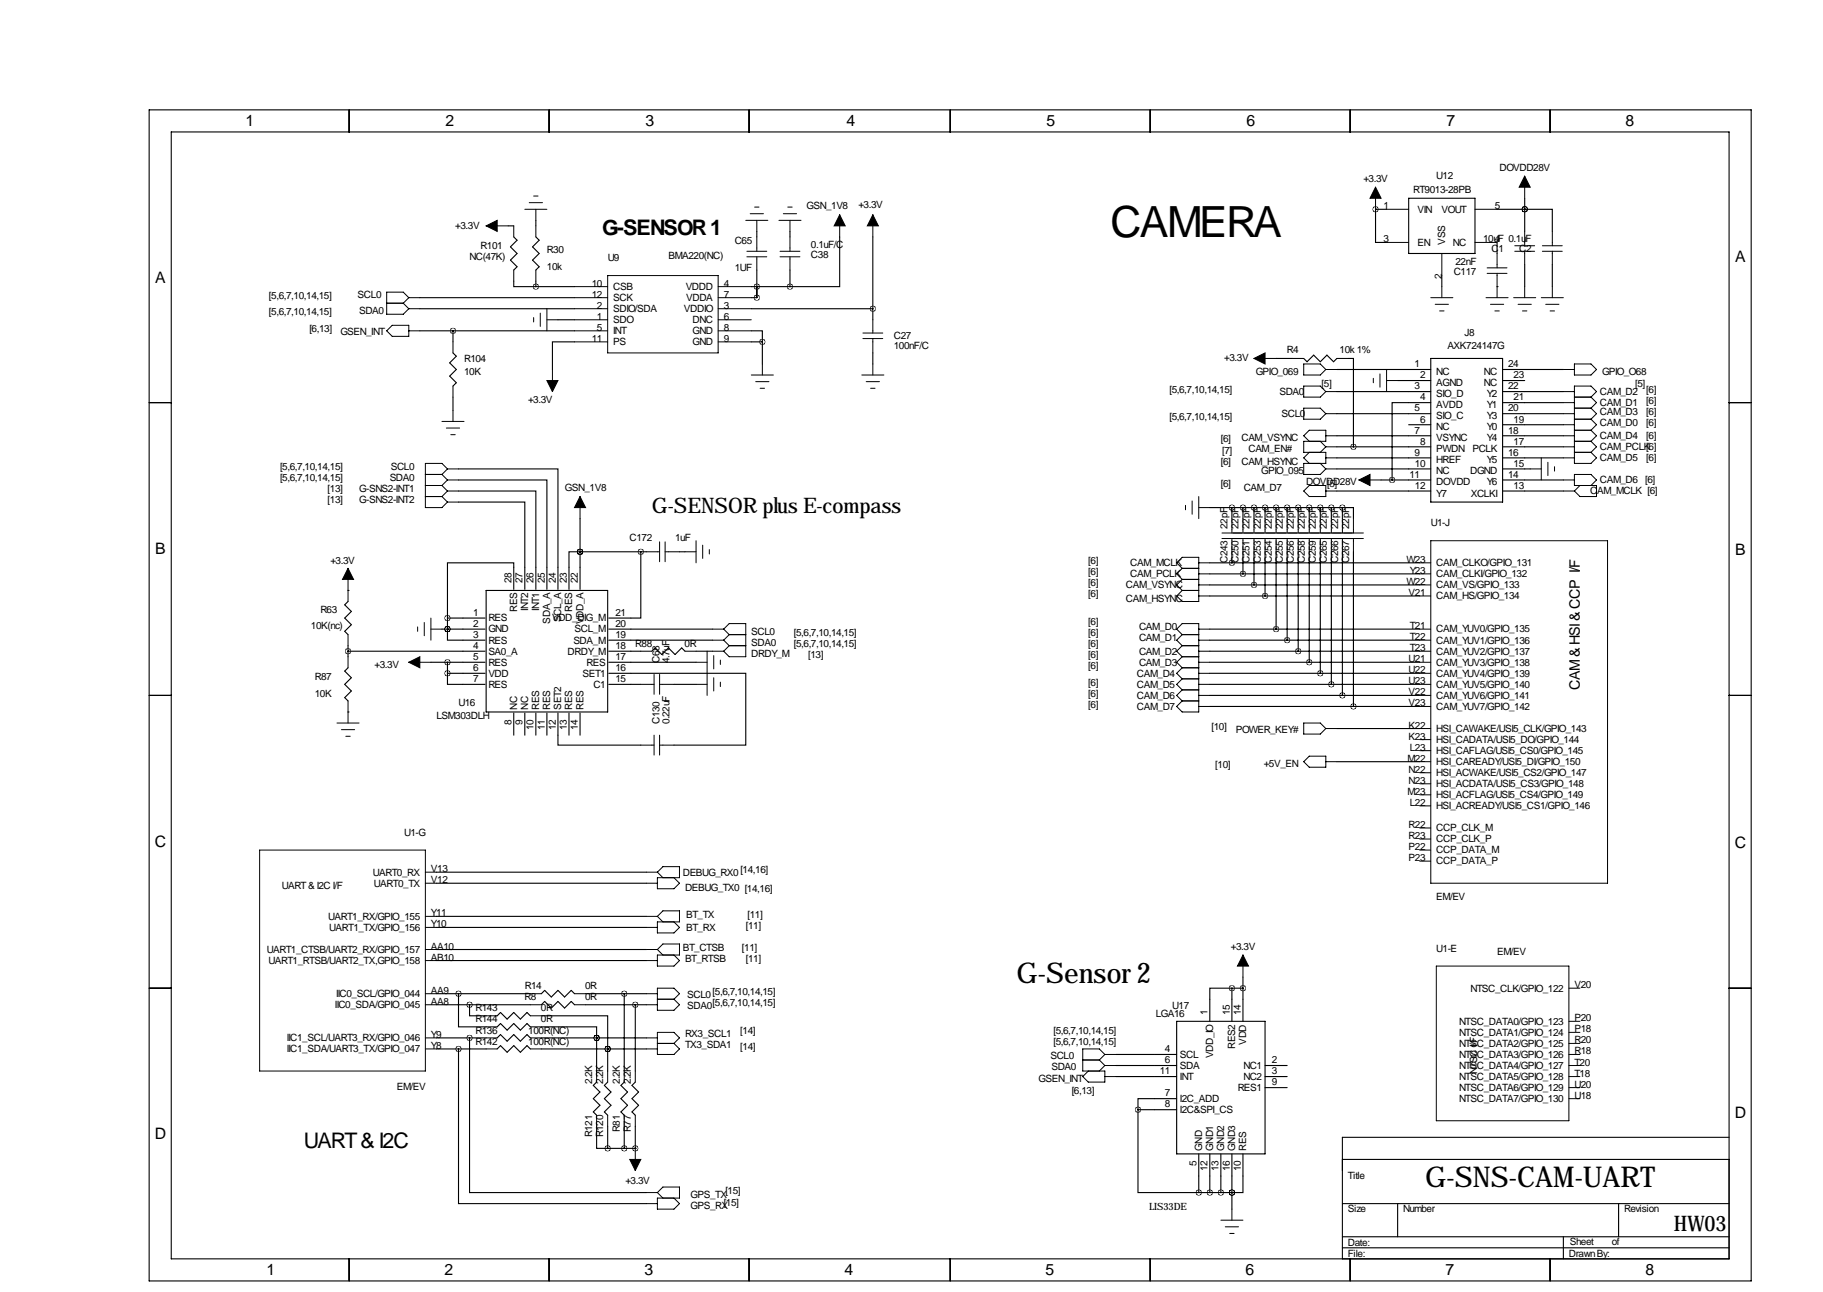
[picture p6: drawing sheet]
<svg xmlns="http://www.w3.org/2000/svg" width="419mm" height="297mm" viewBox="0 0 419 297" stroke-linecap="round" stroke-linejoin="round" font-family="sans-serif">
<g fill="none" stroke="#000" stroke-width=".25">
<path d="M34.3 25.3h368.3v269.2h-368.3zM39.4 30.3h358.1v259.1h-358.1zM80.3 25.3v5M126.2 25.3v5M172.2 25.3v5M218.4 25.3v5M264.4 25.3v5M310.4 25.3v5M356.4 25.3v5M116.8 51.9h1.3M118.1 54.5l.8 .7-1.6 1.6 1.6 1.5-1.6 1.5 1.6 1.5-.8 .8M123.2 54.5l.8 .7-1.6 1.6 1.6 1.5-1.6 1.5 1.6 1.5-.8 .8"/>
<path d="M123.2 50.7v1.2M174 53.2v1.3M181.6 53.2v1.3M193 54.5v11.4h-11.4M200.7 54.5v19M316.2 48.1h.1M316.2 48.1v7.6h2.6M316.2 48.1h2.6M323.8 45.6h15.3v12.7h-15.3zM344.2 48.1h6.3M344.2 55.7v2.6M350.5 48.1h.1"/>
<path d="M350.5 48.1h6.4v5.1M350.5 45.6v7.6M96.5 71h35.6M96.5 68.4h35.6M96.5 76.1h35.6M104.1 76.1v2.5M118.1 64.6v1.3h5.1M123.2 64.6v1.3M123.2 65.9h8.9M128.3 73.5h3.8M132.1 78.6h-5.1v6.3M172.7 76.1h2.6v2.5"/>
<path d="M172.7 78.6h2.6M172.7 71h28M172.7 65.9h8.9M174 62.1v6.3h-1.3M175.3 78.6v5.1M181.6 62.1v3.8M331.5 63.4v2.5M344.2 65.9h.1M350.5 60.8v5.1M356.9 60.8v5.1M34.3 92.6h5.1M104.1 81.1l.8 .8-1.5 1.5 1.5 1.5-1.5 1.6 1.5 1.5-.8 .8"/>
<path d="M104.1 91.3v3M200.7 81.1v2.6M293.4 82.4h3.8M299.7 82.4l.8 .8 1.5-1.6 1.5 1.6 1.6-1.6 1.5 1.6 .7-.8M307.3 84.9h21.6M307.3 90h21.6M307.3 95.1h21.6M309.9 82.4h1.2v20.3M321.3 87.5h7.6M323.8 97.6h5.1M328.9 92.6h-8.9v17.7M328.9 82.4h16.5v33h-16.5z"/>
<path d="M345.4 92.6h14M345.4 84.9h14M345.4 90h14M345.4 95.1h14M345.4 97.6h14M345.4 87.5h5.1M397.5 92.6h5.1M105.4 115.4h15.2v20.1M105.4 112.9h17.8v22.6M105.4 110.3h20.3v25.2M105.4 107.8h22.9v27.7M133.3 119.2v16.3"/>
<path d="M278.1 116.7h30.5M283.2 116.7v2.5M285.8 116.7v2.5M288.3 116.7v2.5M290.8 116.7v2.5M293.4 116.7v2.5M295.9 116.7v2.5M298.4 116.7v2.5M301 116.7v2.5M303.5 116.7v2.5M306.1 116.7v2.5M307.3 100.2h21.6"/>
<path d="M307.3 105.3h21.6M307.3 112.9h21.6M307.3 107.8h21.6M307.3 102.7h21.6M308.6 116.7h2.5v2.5M308.6 116.7v2.5M317.5 110.3h11.4M345.4 100.2h14M345.4 105.3h14M345.4 110.3h14M345.4 112.9h14M345.4 107.8h6.4"/>
<path d="M345.4 102.7h14M80 135.7h.1M80 138.3l-.8 .8 1.6 1.5-1.6 1.5 1.6 1.5-1.6 1.5 .8 .8M111.8 135.7h27.9v28h-27.9zM118.1 135.5v-6.1h-15.2v12.7M133.3 126.9h-2.5v8.6M133.3 126.9h.1M133.3 126.9h15.3M147.3 126.9v15.2h-7.3M156.2 126.9h1.3M278.1 131.9h48.3M278.1 134.5h48.3"/>
<path d="M278.1 137h48.3M278.1 129.4h48.3M283.2 126.9v2.5M285.8 126.9v5M288.3 126.9v7.6M290.8 126.9v10.1M293.4 126.9v17.7M295.9 126.9v20.3M298.4 126.9v22.8M301 126.9v25.4M303.5 126.9v27.9M306.1 126.9v30.4"/>
<path d="M308.6 126.9v33M311.1 126.9v35.5M34.3 159.9h5.1M80 149.7h31.5M80 153.5l-.8 .8 1.6 1.5-1.6 1.5 1.6 1.6-1.6 1.5 .8 .7M80 148.4v2.6M99.1 152.3h12.4M101.6 144.6h9.9M102.9 154.8v2.5h8.6M102.9 144.6v2.6h8.6M102.9 144.6h.1M102.9 142.1h8.6"/>
<path d="M102.9 154.8h8.6M102.9 142.1v2.5M102.9 152.3v2.5M140 154.8h31.4v16.5h-16.5M140 144.6h23.8M140 147.2h23.8M140 149.7h7.3M140 152.3h20M140 157.3h7.3M149.9 149.7l.7-.7 1.5 1.5 1.6-1.5 1.5 1.5 1.5-1.5 .8 .7M154.9 157.3h5.1M160 149.7h3.8"/>
<path d="M278.1 159.9h48.3M278.1 144.6h48.3M278.1 147.2h48.3M278.1 149.7h48.3M278.1 152.3h48.3M278.1 154.8h48.3M278.1 157.3h48.3M397.5 159.9h5.1M80 163.7h.1M118.1 163.9v5.1M120.6 163.9v5.1M123.2 163.9v5.1"/>
<path d="M125.7 163.9v5.1M128.3 163.9v7.4h19M130.8 163.9v5.1M133.3 163.9v5.1M278.1 162.4h48.3M307.3 175.1h19.1M307.3 167.5h19.1M100.3 200.5h48.3M100.3 203.1h48.3M100.3 213.2h48.3M100.3 210.7h48.3M100.3 218.3h48.3"/>
<path d="M34.3 227.2h5.1M100.3 231h21.6M100.3 228.5h21.6M100.3 220.8h48.3M100.3 238.6h11.5M105.4 228.5v7.6h6.4M107.9 231v2.5h3.9M107.9 238.6v35.6h40.7M114.3 238.6l.8-.7 1.5 1.5 1.5-1.5 1.5 1.5 1.6-1.5 .7 .7M114.3 233.5l.8-.7 1.5 1.5 1.5-1.5 1.5 1.5 1.6-1.5 .7 .7M114.3 236.1l.8-.8 1.5 1.5 1.5-1.5 1.5 1.5 1.6-1.5 .7 .8M124.5 236.1h12.7v2.5"/>
<path d="M124.5 233.5h15.2v7.7M124.5 231l.7-.8 1.5 1.6 1.6-1.6 1.5 1.6 1.5-1.6 .8 .8M124.5 228.5l.7-.8 1.5 1.5 1.6-1.5 1.5 1.5 1.5-1.5 .8 .8M124.5 238.6h24.1M134.6 231h14M134.6 228.5h14M137.2 238.6h.1M137.2 238.6v7.6M143.5 228.5v17.7M146 231v15.2M270.5 234.8h20.3v30.5h-20.3zM283.2 227.2h-5.1v7.6"/>
<path d="M283.2 227.2h2.6M283.2 227.2v7.6M285.8 224.6v10.2M397.5 227.2h5.1M100.3 241.2h11.5M105.4 241.2v35.5h43.2M114.3 241.2l.8-.8 1.5 1.5 1.5-1.5 1.5 1.5 1.6-1.5 .7 .8M124.5 241.2h15.2M137.2 258.9v5.1h2.5M137.2 248.8l-.8 .7 1.5 1.6-1.5 1.5 1.5 1.5-1.5 1.5 .8 .8M139.7 241.2h.1M139.7 241.2v5"/>
<path d="M139.7 258.9v5.1M139.7 248.8l-.8 .7 1.6 1.6-1.6 1.5 1.6 1.5-1.6 1.5 .8 .8M139.7 241.2h8.9M143.5 248.8l-.8 .7 1.6 1.6-1.6 1.5 1.6 1.5-1.6 1.5 .8 .8M143.5 258.9v5.1M146 248.8l-.7 .7 1.5 1.6-1.5 1.5 1.5 1.5-1.5 1.5 .7 .8M146 258.9v5.1M256.5 245h14M256.5 247.5h14M256.5 242.4h14M261.6 255.1v19.1h14M261.6 255.1h8.9"/>
<path d="M270.5 252.6h-8.9v2.5M290.8 245h5.1M290.8 247.5h5.1M290.8 250h5.1M139.7 264h6.3M146 264h.1M275.6 265.3v8.9M275.6 274.2h7.6M278.1 265.3v8.9M280.7 265.3v8.9M283.2 274.2h.1M283.2 265.3v12.7"/>
<path d="M285.8 265.3v8.9h-2.6M308.6 276.7h88.9M308.6 266.6h88.9M321.3 276.7v7.6M372.1 276.7v7.6M397.5 261.5h-88.9v27.9M80.3 289.4v5.1M126.2 289.4v5.1M172.2 289.4v5.1M218.4 289.4v5.1M264.4 289.4v5.1M308.6 284.3h88.9"/>
<path d="M308.6 286.9h88.9M310.4 289.4v5.1M356.4 289.4v5.1M359.4 284.3v5.1"/>
</g>
<g fill="none" stroke="#000" stroke-width=".23">
<path d="M111.8 51.9h5M118.1 51.9v2.6M120.6 48.1h5.1M121.7 46.6h3M122.7 45.1h1M123.2 48.1v2.6M123.2 51.9v2.6M171.4 50.7h5.1M171.7 57.8h4.6M171.7 59h4.6M172.5 49.1h3M173.5 47.6h1"/>
<path d="M174 50.7v2.5M174 54.5v3.3M174 59v3.1M179.1 50.7h5M179.3 57.8h4.6M179.3 59h4.6M180.1 49.1h3M181.1 47.6h1M181.6 50.7v2.5M181.6 54.5v3.3M181.6 59v3.1M193 49.4v5.1"/>
<path d="M200.7 49.4v5.1M316.2 43v5.1M318.8 48.1h5M318.8 55.7h5M331.5 58.3v5.1M339.1 48.1h5.1M339.1 55.7h5.1M344.2 58.3v3.3M348.2 57.8h4.6M348.2 56.5h4.6M350.5 40.5v5.1M350.5 53.2v3.3"/>
<path d="M350.5 57.8v3M354.6 57.8h4.6M354.6 56.5h4.6M356.9 53.2v3.3M356.9 57.8v3M88.9 76.1l1.3-1.3h3.8v2.5h-3.8zM88.9 69.7h3.8M92.7 69.7l1.3 1.3M94 76.1h2.5M94 68.4h2.5M94 71h2.5M94 68.4l-1.3-1.2h-3.8v5h3.8l1.3-1.2"/>
<path d="M94 68.4l-1.3 1.3M104.1 78.6v2.5M118.1 62.1v2.5M122.7 73v1M123.2 62.1v2.5M124.2 72v3M125.7 73.5h2.6M125.7 71v5.1M132.1 76.1h7.6M132.1 68.4h7.6M132.1 73.5h7.6M132.1 65.9h7.6"/>
<path d="M132.1 71h7.6M132.1 78.6h7.6M139.7 63.4h25.4v17.7h-25.4zM165.1 76.1h7.6M165.1 68.4h7.6M165.1 73.5h7.6M165.1 65.9h7.6M165.1 71h7.6M165.1 78.6h7.6M198.4 77.8h4.5M198.4 76.6h4.5M200.7 73.5v3.1"/>
<path d="M200.7 77.8v3.3M328.9 68.4h5.1M329.9 70h3.1M331 71.5h1M331.5 65.9v2.5M341.6 68.4h5.1M341.9 61.6h4.6M341.9 62.9h4.6M342.6 70h3.1M343.7 71.5h1M344.2 62.9v5.5M348 68.4h5.1"/>
<path d="M349 70h3M350 71.5h1M350.5 65.9v2.5M354.3 68.4h5.1M355.3 70h3.1M356.4 71.5h1M356.9 65.9v2.5M101.6 96.9h5.1M102.6 98.4h3.1M103.6 99.9h1M104.1 88.8v2.5M104.1 94.3v2.6"/>
<path d="M127 84.9v5.1M172.7 86.2h5.1M173.7 87.7h3.1M174.8 89.3h1M175.3 83.7v2.5M198.1 86.2h5.1M199.1 87.7h3.1M200.2 89.3h1M200.7 83.7v2.5M288.3 82.4h5.1M297.2 82.4h2.5M299.7 83.7h3.8l1.3 1.2-1.3 1.3h-3.8z"/>
<path d="M299.7 93.8h3.8l1.3 1.3-1.3 1.3h-3.8zM299.7 88.8h3.8l1.3 1.2-1.3 1.3h-3.8zM304.8 90h2.5M304.8 95.1h2.5M304.8 84.9h2.5M307.3 82.4h2.6M315.7 87v1M317.2 86v3M318.8 87.5h2.5M318.8 84.9v5.1M359.4 97.6h2.5M359.4 92.6h2.5"/>
<path d="M359.4 90h2.5M359.4 95.1h2.5M359.4 84.9h2.5M361.9 83.7h3.9l1.2 1.2-1.2 1.3h-3.9zM361.9 98.9h3.9M361.9 96.4h3.9M361.9 91.3h3.9M361.9 93.8h3.9M365.8 91.3l1.2-1.3-1.2-1.2h-3.9v17.7h3.9l1.2-1.2-1.2-1.3M365.8 98.9l1.2 1.3-1.2 1.3M365.8 96.4l1.2 1.2-1.2 1.3M365.8 91.3l1.2 1.3-1.2 1.2"/>
<path d="M365.8 93.8l1.2 1.3-1.2 1.3M97.8 111.6h3.8M97.8 114.2h3.8M97.8 109.1h3.8M101.6 114.2l1.3 1.2M101.6 111.6l1.3 1.3M101.6 109.1l1.3 1.2M102.9 107.8l-1.3-1.3h-3.8v10.2h3.8l1.3-1.3M102.9 112.9h2.5M102.9 110.3h2.5M102.9 107.8h2.5M102.9 115.4h2.5"/>
<path d="M102.9 112.9l-1.3 1.3M102.9 110.3l-1.3 1.3M102.9 107.8l-1.3 1.3M133.3 114.2v5M272.5 116.2v1M274.1 115.2v3M275.6 114.2v5M275.6 116.7h2.5M283.2 119.2v3.3M285.8 119.2v3.3M288.3 119.2v3.3M290.8 119.2v3.3"/>
<path d="M293.4 119.2v3.3M295.9 119.2v3.3M298.4 119.2v3.3M299.7 112.9l1.3-1.3h3.8v2.6h-3.8zM301 119.2v3.3M301 104l-1.3 1.3 1.3 1.2M301 101.5l-1.3-1.3 1.3-1.3h3.8v2.6h-5.1v2.5h5.1v2.5h-5.1v2.6h3.8l1.3-1.3M303.5 119.2v3.3M303.5 101.5l1.3 1.2M303.5 106.5l1.3 1.3M304.8 102.7l-1.3 1.3M304.8 100.2h2.5"/>
<path d="M304.8 102.7h2.5M304.8 105.3h2.5M304.8 112.9h2.5M304.8 107.8h2.5M306.1 119.2v3.3M308.6 119.2v3.3M311.1 119.2v3.3M312.4 110.3h5.1M351.8 107.8h2.5M354.3 105.3v5M355.9 106.3v3M357.4 107.3v1"/>
<path d="M359.4 100.2h2.5M359.4 102.7h2.5M359.4 105.3h2.5M359.4 112.9h2.5M359.4 110.3h2.5M361.9 101.5h3.9M361.9 104h3.9M363.2 111.6l-1.3 1.3M365.8 111.6l1.2-1.3-1.2-1.2h-3.9v2.5h5.1v2.6h-3.8l-1.3-1.3M365.8 101.5l1.2 1.2-1.2 1.3M80 130.7v7.6M148.6 126.9h3"/>
<path d="M151.6 124.6v4.5M152.9 126.9h3.3M152.9 124.6v4.5M157.5 126.9h2.5M160 124.3v5.1M161.5 125.3v3.1M163.1 126.4v1M271.8 130.7l-1.3-1.3 1.3-1.3h3.8v10.2h-3.8l-1.3-1.3 1.3-1.3M271.8 130.7h3.8M271.8 130.7l-1.3 1.2 1.3 1.3M271.8 133.2h3.8M271.8 133.2l-1.3 1.3 1.3 1.2"/>
<path d="M271.8 135.7h3.8M275.6 129.4h2.5M275.6 131.9h2.5M275.6 134.5h2.5M275.6 137h2.5M280.9 122.5h32.5M280.9 123.8h32.5M283.2 123.8v3.1M285.8 123.8v3.1M288.3 123.8v3.1M290.8 123.8v3.1M293.4 123.8v3.1"/>
<path d="M295.9 123.8v3.1M298.4 123.8v3.1M301 123.8v3.1M303.5 123.8v3.1M306.1 123.8v3.1M308.6 123.8v3.1M311.1 123.8v3.1M326.4 129.4h2.5M326.4 131.9h2.5M326.4 134.5h2.5M326.4 137h2.5M328.9 124.3h40.7v78.8h-40.7z"/>
<path d="M80 145.9v2.5M80 151v2.5M94 152.3h5.1M96 144.1v1M97.5 143.1v3.1M99.1 144.6h2.5M99.1 142.1v5.1M147.3 149.7h2.6M147.3 157.3h3.1M150.4 155.1v4.5M151.6 157.3h3.3M151.6 155.1v4.5"/>
<path d="M157.5 149.7h2.5M160 152.3h2.6M160 157.3h2.6M162.6 149.7v10.2M163.8 144.6h2.6M163.8 147.2h2.6M163.8 149.7h2.6M164.1 150.7v3.1M164.1 155.8v3.1M165.6 151.8v1M165.6 156.8v1M166.4 144.6l1.2-1.2h3.8v7.6h-3.8l-1.2-1.3"/>
<path d="M166.4 144.6l1.2 1.3M166.4 147.2l1.2 1.2M167.6 145.9h3.8M167.6 148.4h3.8M167.6 145.9l-1.2 1.3M167.6 148.4l-1.2 1.3M271.8 145.9l-1.3-1.3 1.3-1.2h3.8v20.3h-3.8l-1.3-1.3 1.3-1.3M271.8 145.9h3.8M271.8 145.9l-1.3 1.3 1.3 1.2M271.8 148.4h3.8M271.8 148.4l-1.3 1.3 1.3 1.3M271.8 151h3.8"/>
<path d="M271.8 151l-1.3 1.3 1.3 1.2M271.8 153.5h3.8M271.8 153.5l-1.3 1.3 1.3 1.3M271.8 156.1h3.8M271.8 156.1l-1.3 1.2 1.3 1.3M271.8 158.6h3.8M271.8 158.6l-1.3 1.3 1.3 1.2M275.6 144.6h2.5M275.6 147.2h2.5M275.6 149.7h2.5M275.6 152.3h2.5M275.6 154.8h2.5"/>
<path d="M275.6 157.3h2.5M275.6 159.9h2.5M326.4 144.6h2.5M326.4 147.2h2.5M326.4 149.7h2.5M326.4 152.3h2.5M326.4 154.8h2.5M326.4 157.3h2.5M326.4 159.9h2.5M77.5 166.2h5M78.5 167.8h3M79.5 169.3h1"/>
<path d="M80 161.1v5.1M147.3 171.3h3.1M150.4 169v4.6M151.6 171.3h3.3M151.6 169v4.6M271.8 161.1h3.8M275.6 162.4h2.5M299.7 175.1l1.3-1.3h3.8v2.6h-3.8zM299.7 166.2h3.8l1.3 1.3-1.3 1.3h-3.8zM304.8 167.5h2.5M304.8 175.1h2.5M326.4 162.4h2.5"/>
<path d="M326.4 167.5h2.5M326.4 170h2.5M326.4 172.6h2.5M326.4 175.1h2.5M326.4 177.7h2.5M59.7 195.4h38.1v50.8h-38.1zM326.4 180.2h2.5M326.4 182.7h2.5M326.4 185.3h2.5M326.4 190.4h2.5M326.4 192.9h2.5M326.4 198h2.5"/>
<path d="M326.4 195.4h2.5M97.8 203.1h2.5M97.8 200.5h2.5M97.8 210.7h2.5M97.8 213.2h2.5M97.8 218.3h2.5M148.6 203.1h2.5M148.6 200.5h2.5M148.6 210.7h2.5M148.6 213.2h2.5M148.6 218.3h2.5M151.1 218.3l1.3-1.3h3.8v2.6h-5.1v2.5h3.8l1.3-1.3-1.3-1.2"/>
<path d="M151.1 200.5l1.3-1.3h3.8v2.6h-5.1v2.5h3.8l1.3-1.2-1.3-1.3M151.1 210.7l1.3-1.3h3.8v2.5h-5.1v2.6h3.8l1.3-1.3-1.3-1.3M151.1 200.5l1.3 1.3M151.1 210.7l1.3 1.2M151.1 218.3l1.3 1.3M285.8 219.6v5M97.8 228.5h2.5M97.8 231h2.5M97.8 220.8h2.5M97.8 238.6h2.5M111.8 238.6h2.5M111.8 233.5h2.5"/>
<path d="M111.8 236.1h2.5M121.9 228.5h2.6M121.9 231h2.6M121.9 238.6h2.6M121.9 233.5h2.6M121.9 236.1h2.6M132.1 228.5h2.5M132.1 231h2.5M148.6 228.5h2.5M148.6 231h2.5M148.6 220.8h2.5M148.6 238.6h2.5"/>
<path d="M151.1 237.3h3.8l1.3 1.3-1.3 1.3 1.3 1.3-1.3 1.2h-3.8zM151.1 239.9h3.8M151.1 227.2h3.8l1.3 1.3-1.3 1.2 1.3 1.3-1.3 1.3h-3.8zM151.1 229.7h3.8M330.2 222.1h30.5v35.6h-30.5zM360.7 234.8h2.5M360.7 237.3h2.5M360.7 239.9h2.5M360.7 227.2h2.5M97.8 241.2h2.5M111.8 241.2h2.5M121.9 241.2h2.6"/>
<path d="M137.2 246.2v2.6M137.2 256.4v2.5M139.7 246.2v2.6M139.7 256.4v2.5M143.5 246.2v2.6M143.5 256.4v2.5M146 246.2v2.6M146 256.4v2.5M148.6 241.2h2.5M248.9 243.7h3.8M252.7 243.7l1.3 1.3M254 242.4l-1.3-1.2h-3.8v5h5.1v2.6h-3.8l-1.3-1.3 1.3-1.3"/>
<path d="M254 242.4h2.5M254 245h2.5M254 247.5h2.5M254 242.4l-1.3 1.3M254 245l-1.3 1.2M360.7 242.4h2.5M360.7 245h2.5M360.7 247.5h2.5M360.7 250h2.5M360.7 252.6h2.5M146 264v5.1M148.6 274.2h2.5"/>
<path d="M148.6 276.7h2.5M151.1 274.2l1.3-1.3h3.8v2.5h-5.1v2.6h3.8l1.3-1.3-1.3-1.3M151.1 274.2l1.3 1.2M283.2 278v2.5M280.7 280.5h5.1M281.7 282.1h3M282.7 283.6h1"/>
</g>
<g fill="#000" stroke="#000" stroke-width=".23">
<path d="M111.8 51.9l2.5-1.2v2.5zM193 49.4l1.3 2.5h-2.5zM200.7 49.4l1.2 2.5h-2.5zM316.2 43l1.3 2.6h-2.5zM350.5 40.5l1.3 2.5h-2.6zM125.7 87.5h2.6l-1.3 2.5zM288.3 82.4l2.5-1.3v2.6zM133.3 114.2l1.3 2.5h-2.5zM312.4 110.3l2.6-1.2v2.5zM80 130.7l1.3 2.5h-2.6zM94 152.3l2.5-1.3v2.5zM285.8 219.6l1.2 2.5h-2.5z"/>
<path d="M144.8 266.6h2.5l-1.3 2.5z"/>
</g>
<path d="M200.6 71a.05 .05 0 0 0 .1 0 .05 .05 0 0 0-.1 0zM104.1 76.1a.05 .05 0 0 0 .1 0 .05 .05 0 0 0-.1 0zM175.2 78.6a.05 .05 0 0 0 .1 0 .05 .05 0 0 0-.1 0zM173.9 68.4a.05 .05 0 0 0 .1 0 .05 .05 0 0 0-.1 0zM173.9 65.9a.05 .05 0 0 0 .1 0 .05 .05 0 0 0-.1 0zM181.6 65.9a.05 .05 0 0 0 .1 0 .05 .05 0 0 0-.1 0zM123.1 65.9a.05 .05 0 0 0 .1 0 .05 .05 0 0 0-.1 0zM350.5 48.1a.05 .05 0 0 0 .1 0 .05 .05 0 0 0-.1 0zM350.5 48.1a.05 .05 0 0 0 .1 0 .05 .05 0 0 0-.1 0zM316.2 48.1a.05 .05 0 0 0 .1 0 .05 .05 0 0 0-.1 0zM320 110.3a.05 .05 0 0 0 .1 0 .05 .05 0 0 0-.1 0zM311.1 102.7a.05 .05 0 0 0 .1 0 .05 .05 0 0 0-.1 0zM146 231a.05 .05 0 0 0 .1 0 .05 .05 0 0 0-.1 0zM143.5 228.5a.05 .05 0 0 0 .1 0 .05 .05 0 0 0-.1 0zM146 264a.05 .05 0 0 0 .1 0 .05 .05 0 0 0-.1 0zM102.8 144.6a.05 .05 0 0 0 .1 0 .05 .05 0 0 0-.1 0zM102.8 144.6a.05 .05 0 0 0 .1 0 .05 .05 0 0 0-.1 0zM102.8 142.1a.05 .05 0 0 0 .1 0 .05 .05 0 0 0-.1 0zM133.3 126.9a.05 .05 0 0 0 .1 0 .05 .05 0 0 0-.1 0zM80 149.7a.05 .05 0 0 0 .1 0 .05 .05 0 0 0-.1 0zM133.3 126.9a.05 .05 0 0 0 .1 0 .05 .05 0 0 0-.1 0zM102.8 154.8a.05 .05 0 0 0 .1 0 .05 .05 0 0 0-.1 0zM102.8 152.3a.05 .05 0 0 0 .1 0 .05 .05 0 0 0-.1 0zM147.3 126.9a.05 .05 0 0 0 .1 0 .05 .05 0 0 0-.1 0zM143.5 264a.05 .05 0 0 0 .1 0 .05 .05 0 0 0-.1 0zM137.1 238.6a.05 .05 0 0 0 .1 0 .05 .05 0 0 0-.1 0zM137.1 238.6a.05 .05 0 0 0 .1 0 .05 .05 0 0 0-.1 0zM107.9 231a.05 .05 0 0 0 .1 0 .05 .05 0 0 0-.1 0zM105.4 228.5a.05 .05 0 0 0 .1 0 .05 .05 0 0 0-.1 0zM107.9 238.6a.05 .05 0 0 0 .1 0 .05 .05 0 0 0-.1 0zM105.4 241.2a.05 .05 0 0 0 .1 0 .05 .05 0 0 0-.1 0zM283.2 129.4a.05 .05 0 0 0 .1 0 .05 .05 0 0 0-.1 0zM285.7 131.9a.05 .05 0 0 0 .1 0 .05 .05 0 0 0-.1 0zM288.2 134.5a.05 .05 0 0 0 .1 0 .05 .05 0 0 0-.1 0zM290.8 137a.05 .05 0 0 0 .1 0 .05 .05 0 0 0-.1 0zM293.3 144.6a.05 .05 0 0 0 .1 0 .05 .05 0 0 0-.1 0zM295.9 147.2a.05 .05 0 0 0 .1 0 .05 .05 0 0 0-.1 0zM298.4 149.7a.05 .05 0 0 0 .1 0 .05 .05 0 0 0-.1 0zM300.9 152.3a.05 .05 0 0 0 .1 0 .05 .05 0 0 0-.1 0zM303.5 154.8a.05 .05 0 0 0 .1 0 .05 .05 0 0 0-.1 0zM306 157.3a.05 .05 0 0 0 .1 0 .05 .05 0 0 0-.1 0zM308.6 159.9a.05 .05 0 0 0 .1 0 .05 .05 0 0 0-.1 0zM311.1 162.4a.05 .05 0 0 0 .1 0 .05 .05 0 0 0-.1 0zM285.7 116.7a.05 .05 0 0 0 .1 0 .05 .05 0 0 0-.1 0zM288.2 116.7a.05 .05 0 0 0 .1 0 .05 .05 0 0 0-.1 0zM290.8 116.7a.05 .05 0 0 0 .1 0 .05 .05 0 0 0-.1 0zM293.3 116.7a.05 .05 0 0 0 .1 0 .05 .05 0 0 0-.1 0zM295.9 116.7a.05 .05 0 0 0 .1 0 .05 .05 0 0 0-.1 0zM298.4 116.7a.05 .05 0 0 0 .1 0 .05 .05 0 0 0-.1 0zM300.9 116.7a.05 .05 0 0 0 .1 0 .05 .05 0 0 0-.1 0zM303.5 116.7a.05 .05 0 0 0 .1 0 .05 .05 0 0 0-.1 0zM306 116.7a.05 .05 0 0 0 .1 0 .05 .05 0 0 0-.1 0zM308.6 116.7a.05 .05 0 0 0 .1 0 .05 .05 0 0 0-.1 0zM283.2 116.7a.05 .05 0 0 0 .1 0 .05 .05 0 0 0-.1 0zM283.2 274.2a.05 .05 0 0 0 .1 0 .05 .05 0 0 0-.1 0zM280.6 274.2a.05 .05 0 0 0 .1 0 .05 .05 0 0 0-.1 0zM278.1 274.2a.05 .05 0 0 0 .1 0 .05 .05 0 0 0-.1 0zM275.5 274.2a.05 .05 0 0 0 .1 0 .05 .05 0 0 0-.1 0zM283.2 227.2a.05 .05 0 0 0 .1 0 .05 .05 0 0 0-.1 0zM285.7 227.2a.05 .05 0 0 0 .1 0 .05 .05 0 0 0-.1 0zM283.2 274.2a.05 .05 0 0 0 .1 0 .05 .05 0 0 0-.1 0zM261.6 255.1a.05 .05 0 0 0 .1 0 .05 .05 0 0 0-.1 0z" fill="#000" stroke="#000" stroke-width="1.3"/>
<text font-size="9.9" x="255.3" y="54.5">CAMERA</text>
<g font-size="6.6">
<text x="233.7" y="225.9">G-Sensor 2</text>
<text x="327.7" y="272.9">G-SNS-CAM-UART</text>
</g>
<g font-size="4.9">
<text x="138.4" y="54">G-SENSOR 1</text>
<text x="149.9" y="118">G-SENSOR plus E-compass</text>
<text x="69.8" y="264">UART &amp; I2C</text>
<text x="384.8" y="283.1">HW03</text>
</g>
<g font-size="3.6">
<text x="56.5" y="29">1</text>
<text x="102.4" y="29">2</text>
<text x="148.4" y="29">3</text>
<text x="194.6" y="29">4</text>
<text x="240.6" y="29">5</text>
<text x="286.6" y="29">6</text>
<text x="332.6" y="29">7</text>
<text x="373.7" y="29">8</text>
<text x="35.7" y="65.1">A</text>
<text x="398.9" y="60.3">A</text>
<text x="35.7" y="127.3">B</text>
<text x="398.9" y="127.6">B</text>
<text x="35.6" y="194.6">C</text>
<text x="398.8" y="194.9">C</text>
<text x="398.8" y="257.1">D</text>
<text x="35.6" y="261.9">D</text>
<text x="61.3" y="293.2">1</text>
<text x="102.2" y="293.2">2</text>
<text x="148.2" y="293.2">3</text>
<text x="194.1" y="293.2">4</text>
<text x="240.4" y="293.2">5</text>
<text x="286.3" y="293.2">6</text>
<text x="332.3" y="293.2">7</text>
<text x="378.3" y="293.2">8</text>
</g>
<text font-size="3.3" x="363.2" y="158.6" transform="rotate(-90 363.2 158.6)">CAM &amp; HSI &amp; CCP I/F</text>
<g font-size="2.3">
<text x="313.5" y="41.8">+3.3V</text>
<text x="330.2" y="41.3">U12</text>
<text x="344.7" y="39.2">DOVDD28V</text>
<text x="197.4" y="47.9">+3.3V</text>
<text x="324.9" y="44.3">RT9013-28PB</text>
<text x="104.7" y="52.7">+3.3V</text>
<text x="185.4" y="48.1">GSN_1V8</text>
<text x="318.1" y="48.1">1</text>
<text x="325.9" y="48.9">VIN</text>
<text x="331.4" y="48.9">VOUT</text>
<text x="343.7" y="48.1">5</text>
<text x="107.9" y="59.8">NC(47K)</text>
<text x="110.5" y="57.3">R101</text>
<text x="125.7" y="58.3">R30</text>
<text x="153.7" y="59.5">BMA220(NC)</text>
<text x="168.9" y="56">C65</text>
<text x="186.4" y="59.3">C38</text>
<text x="186.4" y="57">0.1uF/C</text>
<text x="318.1" y="55.7">3</text>
<text x="325.9" y="56.5">EN</text>
<text x="332.2" y="56.2" transform="rotate(-90 332.2 56.2)">VSS</text>
<text x="334" y="56.5">NC</text>
<text x="341" y="55.7">10uF 0.1uF</text>
<text x="342.9" y="58">C1</text>
<text x="343.7" y="55.7">4</text>
<text x="349.3" y="58">C2</text>
<text x="125.7" y="62.1">10k</text>
<text x="136.1" y="65.9">10</text>
<text x="139.7" y="60.1">U9</text>
<text x="166.4" y="65.9">4</text>
<text x="168.9" y="62.4">1UF</text>
<text x="331.5" y="64" transform="rotate(-90 331.5 64)">2</text>
<text x="334.2" y="63.1">C117</text>
<text x="334.6" y="60.8">22nF</text>
<text x="61.8" y="68.7">[5,6,7,10,14,15]</text>
<text x="82.2" y="68.4">SCL0</text>
<text x="136.1" y="68.4">12</text>
<text x="137.2" y="71">2</text>
<text x="141" y="71.7">SDIO/SDA</text>
<text x="141" y="66.7">CSB</text>
<text x="141" y="69.2">SCK</text>
<text x="157.2" y="71.7">VDDIO</text>
<text x="157.6" y="66.7">VDDD</text>
<text x="157.8" y="69.2">VDDA</text>
<text x="166.4" y="68.4">7</text>
<text x="166.4" y="71">3</text>
<text x="61.8" y="72.5">[5,6,7,10,14,15]</text>
<text x="71.1" y="76.3">[6,13]</text>
<text x="78.2" y="77.1">GSEN_INT</text>
<text x="82.5" y="72.2">SDA0</text>
<text x="137.2" y="76.1">5</text>
<text x="137.2" y="73.5">1</text>
<text x="141" y="76.8">INT</text>
<text x="141" y="74.3">SDO</text>
<text x="159.2" y="76.8">GND</text>
<text x="159.2" y="74.3">DNC</text>
<text x="166.4" y="76.1">8</text>
<text x="166.4" y="73.5">6</text>
<text x="205.5" y="77.8">C27</text>
<text x="336.7" y="77.3">J8</text>
<text x="106.7" y="83.2">R104</text>
<text x="136.1" y="78.6">11</text>
<text x="141" y="79.4">PS</text>
<text x="159.2" y="79.4">GND</text>
<text x="166.4" y="78.6">9</text>
<text x="205.5" y="80.1">100nF/C</text>
<text x="281.5" y="82.9">+3.3V</text>
<text x="295.8" y="81.1">R4</text>
<text x="308" y="81.1">10k 1%</text>
<text x="332.7" y="80.1">AXK724147G</text>
<text x="106.7" y="86.2">10K</text>
<text x="288.7" y="86.2">GPIO_069</text>
<text x="303.8" y="89">[5]</text>
<text x="325.2" y="84.4">1</text>
<text x="325.2" y="89.5">3</text>
<text x="326.5" y="87">2</text>
<text x="330.2" y="86.2">NC</text>
<text x="330.2" y="88.8">AGND</text>
<text x="341.1" y="88.8">NC</text>
<text x="341.1" y="86.2">NC</text>
<text x="346.7" y="89.5">22</text>
<text x="346.7" y="84.4">24</text>
<text x="348" y="87">23</text>
<text x="368.3" y="86.2">GPIO_O68</text>
<text x="375.9" y="89">[5]</text>
<text x="121.4" y="92.6">+3.3V</text>
<text x="268.8" y="90.3">[5,6,7,10,14,15]</text>
<text x="294.1" y="90.8">SDA0</text>
<text x="294.6" y="95.9">SCL0</text>
<text x="325.2" y="94.6">5</text>
<text x="326.5" y="92.1">4</text>
<text x="330.2" y="91.3">SIO_D</text>
<text x="330.2" y="93.8">AVDD</text>
<text x="341.8" y="93.8">Y1</text>
<text x="341.8" y="91.3">Y2</text>
<text x="346.7" y="94.6">20</text>
<text x="348" y="92.1">21</text>
<text x="367.8" y="93.3">CAM_D1</text>
<text x="367.8" y="90.8">CAM_D2</text>
<text x="367.8" y="95.4">CAM_D3</text>
<text x="378.5" y="92.8">[6]</text>
<text x="378.5" y="90.3">[6]</text>
<text x="378.5" y="95.4">[6]</text>
<text x="268.8" y="96.6">[5,6,7,10,14,15]</text>
<text x="280.7" y="101.7">[6]</text>
<text x="285.4" y="101.5">CAM_VSYNC</text>
<text x="325.2" y="99.7">7</text>
<text x="326.5" y="97.1">6</text>
<text x="330.2" y="96.4">SIO_C</text>
<text x="330.2" y="101.5">VSYNC</text>
<text x="330.2" y="98.9">NC</text>
<text x="341.8" y="98.9">Y0</text>
<text x="341.8" y="101.5">Y4</text>
<text x="341.8" y="96.4">Y3</text>
<text x="346.7" y="99.7">18</text>
<text x="348" y="97.1">19</text>
<text x="367.8" y="101">CAM_D4</text>
<text x="367.8" y="97.9">CAM_D0</text>
<text x="378.5" y="101">[6]</text>
<text x="378.5" y="97.9">[6]</text>
<text x="280.7" y="106.8">[6]</text>
<text x="281" y="104.3">[7]</text>
<text x="285.4" y="106.8">CAM_HSYNC</text>
<text x="287" y="104">CAM_EN#</text>
<text x="325.2" y="104.8">9</text>
<text x="325.3" y="107.3">10</text>
<text x="326.5" y="102.2">8</text>
<text x="330.2" y="106.5">HREF</text>
<text x="330.2" y="104">PWDN</text>
<text x="338.5" y="104">PCLK</text>
<text x="341.8" y="106.5">Y5</text>
<text x="346.7" y="104.8">16</text>
<text x="348" y="107.3">15</text>
<text x="348" y="102.2">17</text>
<text x="367.8" y="106">CAM_D5</text>
<text x="367.8" y="103.5">CAM_PCLK[6]</text>
<text x="378.5" y="106">[6]</text>
<text x="64.4" y="110.6">[5,6,7,10,14,15]</text>
<text x="64.4" y="108.1">[5,6,7,10,14,15]</text>
<text x="75.3" y="113.2">[13]</text>
<text x="82.6" y="113.2">G-SNS2-INT1</text>
<text x="89.6" y="110.6">SDA0</text>
<text x="89.8" y="108.1">SCL0</text>
<text x="129.9" y="112.9">GSN_1V8</text>
<text x="280.7" y="111.9">[6]</text>
<text x="285.9" y="112.9">CAM_D7</text>
<text x="290" y="109.1">GPIO_095</text>
<text x="300.3" y="111.6">DOVDD28V</text>
<text x="305.1" y="111.9">[5]</text>
<text x="324" y="109.8">11</text>
<text x="325.3" y="112.4">12</text>
<text x="330.2" y="111.6">DOVDD</text>
<text x="330.2" y="109.1">NC</text>
<text x="338" y="109.1">DGND</text>
<text x="341.8" y="111.6">Y6</text>
<text x="346.7" y="109.8">14</text>
<text x="348" y="112.4">13</text>
<text x="365.6" y="113.7">CAM_MCLK [6]</text>
<text x="367.8" y="111.1">CAM_D6</text>
<text x="378.2" y="111.1">[6]</text>
<text x="75.3" y="115.7">[13]</text>
<text x="82.6" y="115.7">G-SNS2-INT2</text>
<text x="330.2" y="114.2">Y7</text>
<text x="338.1" y="114.2">XCLKI</text>
<text x="144.7" y="124.3">C172</text>
<text x="155.2" y="124.3">1uF</text>
<text x="282.2" y="121.6" transform="rotate(-90 282.2 121.6)">22pF</text>
<text x="284.7" y="121.6" transform="rotate(-90 284.7 121.6)">22pF</text>
<text x="287.3" y="121.6" transform="rotate(-90 287.3 121.6)">22pF</text>
<text x="289.8" y="121.6" transform="rotate(-90 289.8 121.6)">22pF</text>
<text x="292.4" y="121.6" transform="rotate(-90 292.4 121.6)">22pF</text>
<text x="294.9" y="121.6" transform="rotate(-90 294.9 121.6)">22pF</text>
<text x="297.4" y="121.6" transform="rotate(-90 297.4 121.6)">22pF</text>
<text x="300" y="121.6" transform="rotate(-90 300 121.6)">22pF</text>
<text x="302.5" y="121.6" transform="rotate(-90 302.5 121.6)">22pF</text>
<text x="305.1" y="121.6" transform="rotate(-90 305.1 121.6)">22pF</text>
<text x="307.6" y="121.6" transform="rotate(-90 307.6 121.6)">22pF</text>
<text x="310.1" y="121.6" transform="rotate(-90 310.1 121.6)">22pF</text>
<text x="328.9" y="121">U1-J</text>
<text x="76" y="129.7">+3.3V</text>
<text x="250.2" y="129.7">[6]</text>
<text x="259.8" y="130.2">CAM_MCLK</text>
<text x="282.2" y="129.5" transform="rotate(-90 282.2 129.5)">C243</text>
<text x="284.7" y="129.5" transform="rotate(-90 284.7 129.5)">C250</text>
<text x="287.3" y="129.5" transform="rotate(-90 287.3 129.5)">C251</text>
<text x="289.8" y="129.5" transform="rotate(-90 289.8 129.5)">C253</text>
<text x="292.4" y="129.5" transform="rotate(-90 292.4 129.5)">C254</text>
<text x="294.9" y="129.5" transform="rotate(-90 294.9 129.5)">C255</text>
<text x="297.4" y="129.5" transform="rotate(-90 297.4 129.5)">C256</text>
<text x="300" y="129.5" transform="rotate(-90 300 129.5)">C258</text>
<text x="302.5" y="129.5" transform="rotate(-90 302.5 129.5)">C259</text>
<text x="305.1" y="129.5" transform="rotate(-90 305.1 129.5)">C265</text>
<text x="307.6" y="129.5" transform="rotate(-90 307.6 129.5)">C266</text>
<text x="310.1" y="129.5" transform="rotate(-90 310.1 129.5)">C267</text>
<text x="323.3" y="129.4">W23</text>
<text x="324.1" y="131.9">Y23</text>
<text x="330.2" y="130.2">CAM_CLKO/GPIO_131</text>
<text x="117.6" y="134" transform="rotate(-90 117.6 134)">28</text>
<text x="120.1" y="134" transform="rotate(-90 120.1 134)">27</text>
<text x="122.7" y="134" transform="rotate(-90 122.7 134)">26</text>
<text x="125.2" y="134" transform="rotate(-90 125.2 134)">25</text>
<text x="127.8" y="134" transform="rotate(-90 127.8 134)">24</text>
<text x="130.3" y="134" transform="rotate(-90 130.3 134)">23</text>
<text x="132.8" y="134" transform="rotate(-90 132.8 134)">22</text>
<text x="250.2" y="132.2">[6]</text>
<text x="250.2" y="134.7">[6]</text>
<text x="250.2" y="137.3">[6]</text>
<text x="258.8" y="135.2">CAM_VSYNC</text>
<text x="259.8" y="132.7">CAM_PCLK</text>
<text x="323.3" y="134.5">W22</text>
<text x="323.8" y="137">V21</text>
<text x="330.2" y="132.7">CAM_CLKI/GPIO_132</text>
<text x="330.2" y="135.2">CAM_VS/GPIO_133</text>
<text x="330.2" y="137.8">CAM_HS/GPIO_134</text>
<text x="73.6" y="140.8">R63</text>
<text x="108.8" y="141.6">1</text>
<text x="112.3" y="142.9">RES</text>
<text x="118.9" y="140.6" transform="rotate(-90 118.9 140.6)">RES</text>
<text x="121.4" y="140.5" transform="rotate(-90 121.4 140.5)">INT2</text>
<text x="124" y="140.5" transform="rotate(-90 124 140.5)">INT1</text>
<text x="126.5" y="143.4" transform="rotate(-90 126.5 143.4)">SDA_A</text>
<text x="126.9" y="142.9">VDD_DIG_M</text>
<text x="129" y="143.1" transform="rotate(-90 129 143.1)">SCL_A</text>
<text x="131.6" y="140.6" transform="rotate(-90 131.6 140.6)">RES</text>
<text x="134.1" y="143.5" transform="rotate(-90 134.1 143.5)">VDD_A</text>
<text x="141.5" y="141.6">21</text>
<text x="250.2" y="143.6">[6]</text>
<text x="258.8" y="138.3">CAM_HSYNC</text>
<text x="71.5" y="144.6">10K(nc)</text>
<text x="108.8" y="144.1">2</text>
<text x="108.8" y="146.7">3</text>
<text x="108.8" y="149.2">4</text>
<text x="112.3" y="145.4">GND</text>
<text x="112.3" y="147.9">RES</text>
<text x="131.8" y="147.9">SDA_M</text>
<text x="132.1" y="145.4">SCL_M</text>
<text x="141.5" y="144.1">20</text>
<text x="141.5" y="146.7">19</text>
<text x="141.5" y="149.2">18</text>
<text x="146" y="148.7">R88</text>
<text x="157.4" y="148.7">0R</text>
<text x="172.7" y="145.9">SCL0</text>
<text x="172.7" y="148.4">SDA0</text>
<text x="182.5" y="146.2">[5,6,7,10,14,15]</text>
<text x="182.5" y="148.7">[5,6,7,10,14,15]</text>
<text x="250.2" y="146.2">[6]</text>
<text x="250.2" y="148.7">[6]</text>
<text x="261.9" y="144.9">CAM_D0</text>
<text x="261.9" y="147.4">CAM_D1</text>
<text x="324.1" y="144.6">T21</text>
<text x="324.1" y="147.2">T22</text>
<text x="324.1" y="149.7">T23</text>
<text x="330.2" y="145.4">CAM_YUV0/GPIO_135</text>
<text x="330.2" y="147.9">CAM_YUV1/GPIO_136</text>
<text x="86.1" y="153.5">+3.3V</text>
<text x="108.8" y="151.8">5</text>
<text x="108.8" y="154.3">6</text>
<text x="112.3" y="150.5">SA0_A</text>
<text x="112.3" y="153">RES</text>
<text x="112.3" y="155.6">VDD</text>
<text x="130.5" y="150.5">DRDY_M</text>
<text x="133.9" y="155.6">SET1</text>
<text x="134.8" y="153">RES</text>
<text x="141.5" y="151.8">17</text>
<text x="141.5" y="154.3">16</text>
<text x="151.6" y="152.5" transform="rotate(-90 151.6 152.5)">C68</text>
<text x="153.9" y="152.5" transform="rotate(-90 153.9 152.5)">4.7uF</text>
<text x="172.7" y="151">DRDY_M</text>
<text x="185.8" y="151.3">[13]</text>
<text x="250.2" y="151.3">[6]</text>
<text x="250.2" y="153.8">[6]</text>
<text x="261.4" y="155.6">CAM_D4</text>
<text x="261.9" y="150.5">CAM_D2</text>
<text x="261.9" y="153">CAM_D3</text>
<text x="323.8" y="152.3">U21</text>
<text x="323.8" y="154.8">U22</text>
<text x="330.2" y="150.5">CAM_YUV2/GPIO_137</text>
<text x="330.2" y="153">CAM_YUV3/GPIO_138</text>
<text x="330.2" y="155.6">CAM_YUV4/GPIO_139</text>
<text x="72.4" y="156.3">R87</text>
<text x="72.4" y="160.1">10K</text>
<text x="108.8" y="156.8">7</text>
<text x="112.3" y="158.1">RES</text>
<text x="136.4" y="158.1">C1</text>
<text x="141.5" y="156.8">15</text>
<text x="250.2" y="157.6">[6]</text>
<text x="250.2" y="160.1">[6]</text>
<text x="261.4" y="158.1">CAM_D5</text>
<text x="261.4" y="160.6">CAM_D6</text>
<text x="323.8" y="157.3">U23</text>
<text x="323.8" y="159.9">V22</text>
<text x="330.2" y="158.1">CAM_YUV5/GPIO_140</text>
<text x="330.2" y="160.6">CAM_YUV6/GPIO_141</text>
<text x="100.3" y="165.2">LSM303DLH</text>
<text x="105.4" y="162.4">U16</text>
<text x="117.6" y="166.7" transform="rotate(-90 117.6 166.7)">8</text>
<text x="118.9" y="163.2" transform="rotate(-90 118.9 163.2)">NC</text>
<text x="120.1" y="166.7" transform="rotate(-90 120.1 166.7)">9</text>
<text x="121.4" y="163.2" transform="rotate(-90 121.4 163.2)">NC</text>
<text x="122.7" y="167.8" transform="rotate(-90 122.7 167.8)">10</text>
<text x="124" y="163.2" transform="rotate(-90 124 163.2)">RES</text>
<text x="125.2" y="167.8" transform="rotate(-90 125.2 167.8)">11</text>
<text x="126.5" y="163.2" transform="rotate(-90 126.5 163.2)">RES</text>
<text x="127.8" y="167.8" transform="rotate(-90 127.8 167.8)">12</text>
<text x="129" y="163.2" transform="rotate(-90 129 163.2)">SET2</text>
<text x="130.3" y="167.8" transform="rotate(-90 130.3 167.8)">13</text>
<text x="131.6" y="163.2" transform="rotate(-90 131.6 163.2)">RES</text>
<text x="132.8" y="167.8" transform="rotate(-90 132.8 167.8)">14</text>
<text x="134.1" y="163.2" transform="rotate(-90 134.1 163.2)">RES</text>
<text x="151.6" y="166.5" transform="rotate(-90 151.6 166.5)">C130</text>
<text x="153.9" y="166.5" transform="rotate(-90 153.9 166.5)">0.22uF</text>
<text x="250.2" y="162.7">[6]</text>
<text x="261.4" y="163.2">CAM_D7</text>
<text x="278.5" y="167.8">[10]</text>
<text x="323.8" y="162.4">V23</text>
<text x="323.8" y="167.5">K22</text>
<text x="330.2" y="163.2">CAM_YUV7/GPIO_142</text>
<text x="284.1" y="168.5">POWER_KEY#</text>
<text x="323.8" y="170">K23</text>
<text x="324.1" y="172.6">L23</text>
<text x="330.2" y="168.3">HSI_CAWAKE/USI5_CLK/GPIO_143</text>
<text x="330.2" y="170.8">HSI_CADATA/USI5_DO/GPIO_144</text>
<text x="330.2" y="173.3">HSI_CAFLAG/USI5_CS0/GPIO_145</text>
<text x="279.4" y="176.7">[10]</text>
<text x="290.5" y="176.4">+5V_EN</text>
<text x="323.6" y="175.1">M22</text>
<text x="323.8" y="177.7">N22</text>
<text x="330.2" y="175.9">HSI_CAREADY/USI5_DI/GPIO_150</text>
<text x="330.2" y="178.4">HSI_ACWAKE/USI5_CS2/GPIO_147</text>
<text x="323.6" y="182.7">M23</text>
<text x="323.8" y="180.2">N23</text>
<text x="324.1" y="185.3">L22</text>
<text x="330.2" y="181">HSI_ACDATA/USI5_CS3/GPIO_148</text>
<text x="330.2" y="183.5">HSI_ACFLAG/USI5_CS4/GPIO_149</text>
<text x="323.8" y="190.4">R22</text>
<text x="330.2" y="186">HSI_ACREADY/USI5_CS1/GPIO_146</text>
<text x="330.2" y="191.1">CCP_CLK_M</text>
<text x="92.9" y="192.1">U1-G</text>
<text x="323.8" y="192.9">R23</text>
<text x="323.8" y="198">P23</text>
<text x="323.8" y="195.4">P22</text>
<text x="330.2" y="193.7">CCP_CLK_P</text>
<text x="330.2" y="196.2">CCP_DATA_M</text>
<text x="85.7" y="201.3">UART0_RX</text>
<text x="86" y="203.8">UART0_TX</text>
<text x="99.1" y="203.1">V12</text>
<text x="99.1" y="200.5">V13</text>
<text x="157" y="201.3">DEBUG_RX0 [14,16]</text>
<text x="330.2" y="198.7">CCP_DATA_P</text>
<text x="64.8" y="204.3">UART &amp; I2C I/F</text>
<text x="157.5" y="204.8">DEBUG_TX0 [14,16]</text>
<text x="330.2" y="206.9">EM/EV</text>
<text x="75.4" y="211.4">UART1_RX/GPIO_155</text>
<text x="75.7" y="214">UART1_TX/GPIO_156</text>
<text x="99.1" y="210.7">Y11</text>
<text x="99.1" y="213.2">Y10</text>
<text x="157.7" y="214">BT_RX</text>
<text x="157.7" y="210.9">BT_TX</text>
<text x="171.4" y="213.5">[11]</text>
<text x="171.8" y="210.9">[11]</text>
<text x="61.3" y="219.1">UART1_CTSB/UART2_RX/GPIO_157</text>
<text x="61.7" y="221.6">UART1_RTSB/UART2_TX,GPIO_158</text>
<text x="99.1" y="218.3">AA10</text>
<text x="99.1" y="220.8">AB10</text>
<text x="157" y="218.6">BT_CTSB</text>
<text x="157.5" y="221.1">BT_RTSB</text>
<text x="170.6" y="218.6">[11]</text>
<text x="171.4" y="221.1">[11]</text>
<text x="283" y="218.3">+3.3V</text>
<text x="330.2" y="218.8">U1-E</text>
<text x="344.2" y="219.6">EM/EV</text>
<text x="120.6" y="227.5">R14</text>
<text x="134.5" y="227.5">0R</text>
<text x="338.1" y="228">NTSC_CLK/GPIO_122</text>
<text x="361.9" y="227.2">V20</text>
<text x="77" y="231.8">IIC0_SDA/GPIO_045</text>
<text x="77.3" y="229.2">IIC0_SCL/GPIO_044</text>
<text x="99.1" y="228.5">AA9</text>
<text x="99.1" y="231">AA8</text>
<text x="109.3" y="232.5">R143</text>
<text x="120.6" y="230">R8</text>
<text x="124.4" y="232.5">0R</text>
<text x="134.5" y="230">0R</text>
<text x="158" y="229.5">SCL0</text>
<text x="158" y="232">SDA0</text>
<text x="163.8" y="228.7">[5,6,7,10,14,15]</text>
<text x="163.8" y="231.3">[5,6,7,10,14,15]</text>
<text x="265.7" y="233.8">LGA16</text>
<text x="269.5" y="232">U17</text>
<text x="277.6" y="233.3" transform="rotate(-90 277.6 233.3)">1</text>
<text x="282.7" y="233.3" transform="rotate(-90 282.7 233.3)">15</text>
<text x="285.2" y="233.3" transform="rotate(-90 285.2 233.3)">14</text>
<text x="65.9" y="239.4">IIC1_SCL/UART3_RX/GPIO_046</text>
<text x="99.1" y="238.6">Y9</text>
<text x="109.3" y="237.6">R136</text>
<text x="109.3" y="235.1">R144</text>
<text x="121.5" y="237.6">100R(NC)</text>
<text x="124.4" y="235.1">0R</text>
<text x="157.5" y="238.4">RX3_SCL1</text>
<text x="170.2" y="237.6">[14]</text>
<text x="242.2" y="237.6">[5,6,7,10,14,15]</text>
<text x="335.4" y="235.6">NTSC_DATA0/GPIO_123</text>
<text x="335.4" y="238.1">NTSC_DATA1/GPIO_124</text>
<text x="361.9" y="234.8">P20</text>
<text x="361.9" y="237.3">P18</text>
<text x="361.9" y="239.9">R20</text>
<text x="65.9" y="241.9">IIC1_SDA/UART3_TX/GPIO_047</text>
<text x="99.1" y="241.2">Y8</text>
<text x="109.3" y="240.2">R142</text>
<text x="121.5" y="240.2">100R(NC)</text>
<text x="157.5" y="240.9">TX3_SDA1</text>
<text x="170.2" y="241.4">[14]</text>
<text x="241.5" y="243.4">SCL0</text>
<text x="241.7" y="246">SDA0</text>
<text x="242.2" y="240.2">[5,6,7,10,14,15]</text>
<text x="267.8" y="241.9">4</text>
<text x="267.8" y="244.5">6</text>
<text x="271.3" y="243.2">SCL</text>
<text x="271.3" y="245.7">SDA</text>
<text x="278.9" y="243.3" transform="rotate(-90 278.9 243.3)">VDD_IO</text>
<text x="284" y="241.1" transform="rotate(-90 284 241.1)">RES2</text>
<text x="285.9" y="245.7">NC1</text>
<text x="286.5" y="240.2" transform="rotate(-90 286.5 240.2)">VDD</text>
<text x="292.4" y="244.5">2</text>
<text x="335.4" y="240.7">NTSC_DATA2/GPIO_125</text>
<text x="335.4" y="243.2">NTSC_DATA3/GPIO_126</text>
<text x="335.4" y="245.7">NTSC_DATA4/GPIO_127</text>
<text x="361.9" y="242.4">R18</text>
<text x="361.9" y="245">T20</text>
<text x="91.2" y="250.6">EM/EV</text>
<text x="136.2" y="249.3" transform="rotate(-90 136.2 249.3)">2.2K</text>
<text x="138.7" y="249.3" transform="rotate(-90 138.7 249.3)">2.2K</text>
<text x="142.5" y="249.3" transform="rotate(-90 142.5 249.3)">2.2K</text>
<text x="145" y="249.3" transform="rotate(-90 145 249.3)">2.2K</text>
<text x="238.8" y="248.8">GSEN_INT</text>
<text x="246.4" y="251.6">[6,13]</text>
<text x="266.6" y="247">11</text>
<text x="271.3" y="248.3">INT</text>
<text x="284.5" y="250.8">RES1</text>
<text x="285.9" y="248.3">NC2</text>
<text x="292.4" y="247">3</text>
<text x="292.4" y="249.5">9</text>
<text x="335.4" y="248.3">NTSC_DATA5/GPIO_128</text>
<text x="335.4" y="250.8">NTSC_DATA6/GPIO_129</text>
<text x="339.6" y="247" transform="rotate(-90 339.6 247)">NTSC I/F</text>
<text x="361.9" y="247.5">T18</text>
<text x="361.9" y="250">U20</text>
<text x="267.8" y="254.6">8</text>
<text x="267.8" y="252.1">7</text>
<text x="271.3" y="255.9">I2C&amp;SPI_CS</text>
<text x="271.3" y="253.4">I2C_ADD</text>
<text x="335.4" y="253.4">NTSC_DATA7/GPIO_130</text>
<text x="361.9" y="252.6">U18</text>
<text x="136.2" y="261.4" transform="rotate(-90 136.2 261.4)">R121</text>
<text x="138.7" y="261.4" transform="rotate(-90 138.7 261.4)">R120</text>
<text x="142.5" y="260.2" transform="rotate(-90 142.5 260.2)">R81</text>
<text x="145" y="260.2" transform="rotate(-90 145 260.2)">R77</text>
<text x="275.1" y="268" transform="rotate(-90 275.1 268)">5</text>
<text x="276.4" y="264.5" transform="rotate(-90 276.4 264.5)">GND</text>
<text x="277.6" y="269.2" transform="rotate(-90 277.6 269.2)">12</text>
<text x="278.9" y="264.5" transform="rotate(-90 278.9 264.5)">GND1</text>
<text x="280.2" y="269.2" transform="rotate(-90 280.2 269.2)">13</text>
<text x="281.4" y="264.5" transform="rotate(-90 281.4 264.5)">GND2</text>
<text x="282.7" y="269.2" transform="rotate(-90 282.7 269.2)">16</text>
<text x="284" y="264.5" transform="rotate(-90 284 264.5)">GND3</text>
<text x="285.2" y="269.2" transform="rotate(-90 285.2 269.2)">10</text>
<text x="286.5" y="264.5" transform="rotate(-90 286.5 264.5)">RES</text>
<text x="143.8" y="272.1">+3.3V</text>
<text x="158.7" y="275.4">GPS_TX</text>
<text x="166.8" y="274.4">[15]</text>
<text x="309.9" y="271.1">Title</text>
<text x="158.7" y="278">GPS_RX</text>
<text x="166.4" y="277.2">[15]</text>
<text x="264.2" y="278.3">LIS33DE</text>
<text x="309.9" y="278.8">Size</text>
<text x="322.6" y="278.8">Number</text>
<text x="373.4" y="278.8">Revision</text>
<text x="309.9" y="286.4">Date:</text>
<text x="360.9" y="286.1">Sheet</text>
<text x="370.5" y="286.1">of</text>
<text x="309.9" y="288.9">File:</text>
<text x="360.7" y="288.9">Drawn By:</text>
</g>
</svg>
